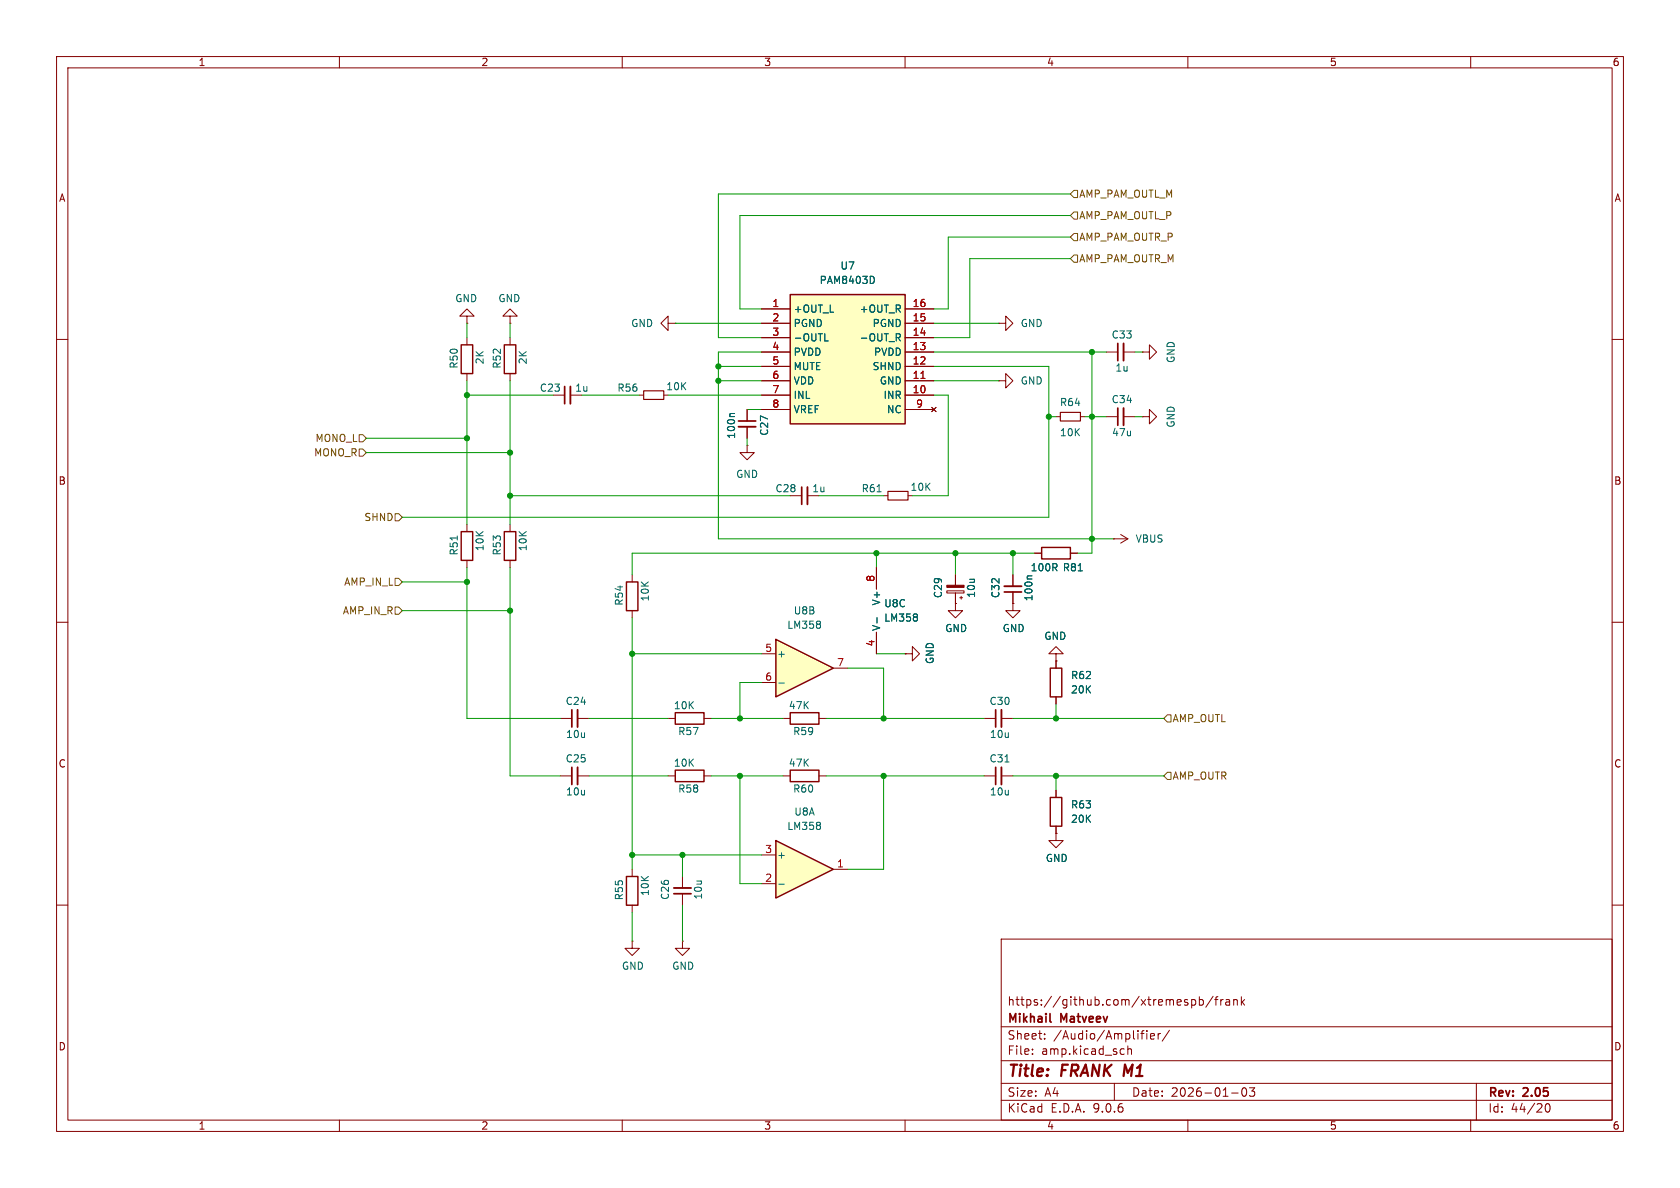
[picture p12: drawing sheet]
<svg xmlns="http://www.w3.org/2000/svg" width="297mm" height="210mm" viewBox="0 0 297 210" stroke-linecap="round" stroke-linejoin="round" font-family="sans-serif">
<g fill="none" stroke="#840000" stroke-width=".18">
<path d="M10 10h277v190h-277zM12 12h273v186h-273zM60 10v2M110 10v2M160 10v2M210 10v2M260 10v2M176.5 57.2h1.3v-1.3l1.3 1.3-1.3 1.2v-1.2M176.5 57.2h.1M10 60h2M132.1 72.4v2M132.1 75.4v2.1"/>
<path d="M176.5 67.3h1.3v-1.3l1.3 1.3-1.3 1.3v-1.3M176.5 67.3h.1M186.7 73.7h.8M191 73.7h.8M285 60h2M10 110h2M285 110h2M10 160h2M120.6 166.4v1.2h1.3l-1.3 1.3-1.2-1.3h1.2M120.6 166.4h.1M177 166h108v32h-108zM210.7 176.8l.4-.1 .3 .3v.4l-.2 .2h-.5"/>
<path d="M212 176.8l.5-.1 .2 .3v.4l-.1 .2h-.6M212 176.2v1.5M214.5 176.1l-1.3 2M214.7 176.7h.6M215.3 176.2l-.3 .2v1.3M215.8 176.7v1M216.2 176.7l-.2 .1-.2 .2M216.7 176.8h.6l.1 .9M217.4 177.1h-.5a.29 .29 0 0 0-.2 .3 .29 .29 0 0 0 .2 .3l.5-.1M218.1 176.8l.2-.1 .4 .1v.9M218.1 176.7v1M219.5 176.2v1.5"/>
<path d="M219.6 177.1l.4 .6M220 176.7l-.5 .6M285 160h2M60 198v2M110 198v2M160 198v2M177 194.5h108M177 191.5h108M177 187.5h108M177 181.5h108M182.5 186.3v.1M182.5 185.5v.1"/>
<path d="M184.7 183.6v.1M184.7 182.8v.1M197 191.5v3M198.6 185.4l.1 .1M198.7 186.3l-.1 .1M199.4 184.9v1.5M199.4 185.5l.2-.1 .4 .1v.9M201.7 182.7h.5M202.1 182.2h.1M202.7 182.2v.1M202.7 182.7v1M203.4 183.2l.7-.1-.1-.3-.4-.1-.2 .2 .1 .7h.5"/>
<path d="M204.7 182.7v1M205.2 182.7l-.3 .1-.2 .2M206.7 182.1l-1.2 2M210 198v2M217.7 193.2h1.2M219.7 192.4l.2-.1a.81 .81 0 0 1 .6 .6 .81 .81 0 0 1-.3 .8l-.2 .1a.81 .81 0 0 1-.3-1.4zM220.9 192.3h.9l-.5 .6 .4 .1v.7l-.2 .1h-.4l-.2-.1M260 198v2M261 191.5v6.5M273.3 195.2l.2-.1a.81 .81 0 0 1 .6 .6 .81 .81 0 0 1-.3 .8l-.1 .1a.81 .81 0 0 1-.4-1.4z"/>
</g>
<path d="M130.6 74.4h3M185.6 180.5l.2 .2" fill="none" stroke="#840000" stroke-width=".3"/>
<path d="M130.6 75.4h3" fill="none" stroke="#840000" stroke-width=".33"/>
<path d="M129.9 73.1h-.7l-.2 .2" fill="none" stroke="#006464" stroke-width=".18"/>
<path d="M187.5 72.9h3.5v1.5h-3.5z" fill="none" stroke="#840000" stroke-width=".2"/>
<path d="M139.7 52.1h20.3v22.8h-20.3z" fill="#ffffc2"/>
<path d="M139.7 52.1h20.3v22.8h-20.3zM89.2 61h2v5h-2zM184.1 96.8h5.1v2h-5.1zM185.7 118.1h2v5.1h-2zM110.7 154.9h2.1v5.1h-2.1zM185.7 141h2v5.1h-2z" fill="none" stroke="#840000" stroke-width=".25"/>
<g fill="none" stroke="#840000" stroke-width=".18">
<path d="M90.2 55.9h1.2l-1.2-1.3-1.3 1.3h1.3v1.3M90.2 57.2h.1M90.2 59.7v1.3M134.6 54.6h5.1M134.6 57.2h5.1M134.6 59.7h5.1M160 54.6h5.1M160 57.2h5.1M160 59.7h5.1M90.2 66v1.3M97.8 69.9h2M100.8 69.9h2.1"/>
<path d="M134.6 62.2h5.1M134.6 64.8h5.1M134.6 67.3h5.1M134.6 69.9h5.1M134.6 72.4h5.1M160 62.2h5.1M160 64.8h5.1M160 67.3h5.1M160 69.9h5.1M160 72.4h5.1M164.7 72l.8 .8M165.5 72l-.8 .8"/>
<path d="M195.6 62.2h2M195.6 73.7h2M198.6 62.2h2.1M198.6 73.7h2.1M201.9 73.7h1.3v-1.3l1.3 1.3-1.3 1.2v-1.2M201.9 73.7h.1M201.9 62.2h1.3v-1.2l1.3 1.2-1.3 1.3v-1.3M201.9 62.2h.1M182.9 97.8h1.2M189.2 97.8h1.3M196.8 95.3h.1M196.8 95.3h2.6"/>
<path d="M198.1 94.5l1.3 .8M199.4 95.3l-1.3 .7M154.9 100.3v3.8M154.9 111.8v3.8M160 115.6h1.3v-1.3l1.3 1.3-1.3 1.2v-1.2M160 115.6h.1M167.4 104.4h3v.4h-3zM168.9 106.7v1.3h1.3l-1.3 1.2-1.3-1.2h1.3M168.9 106.7h.1M168.9 101.6v1.9M168.9 104.8v1.9M169.7 105.7h.5"/>
<path d="M169.9 105.4v.5M179.1 106.7v1.3h1.2l-1.2 1.2-1.3-1.2h1.3M179.1 106.7h.1M179.1 101.6v2M179.1 104.6v2.1M186.7 115.6h1.3l-1.3-1.3-1.3 1.3h1.3v1.2M186.7 116.8h.1M186.7 116.8v1.3M174 127h2M174 137.2h2M177 127h2.1M177 137.2h2.1"/>
<path d="M186.7 123.2v1.3M186.7 139.7v1.3M111.8 153.7v1.2M120.6 154.9v2.1M120.6 158v2M186.7 147.3v1.3h1.3l-1.3 1.3-1.3-1.3h1.3M186.7 147.3h.1M186.7 146.1v1.2M111.8 166.4v1.2h1.2l-1.2 1.3-1.3-1.3h1.3M111.8 166.4h.1M111.8 160v1.3"/>
</g>
<path d="M154.3 48.9l.3 .5-.3 .6M158.7 59.7l.5 .6M158.9 59l.3 .2-.1 .3-.2 .2M145.8 60.3h.6M155 109.2v.9M162.1 108.7v.3M162.1 109.2v.5M181.8 101.8l-.2 .2M190.6 100.9h.7M177.7 134.7h.7" fill="none" stroke="#006464" stroke-width=".18"/>
<path d="M162.8 66.9h.7" fill="none" stroke="#a90000" stroke-width=".18"/>
<path d="M167.4 103.5h3v.3h-3z" fill="#840000" stroke="#840000" stroke-width=".18"/>
<path d="M99.8 68.3v3.1M197.6 60.7v3.1M197.6 72.1v3.1M177.5 104.6h3.1M176 125.5v3M176 135.6v3.1M119.1 158h3.1" fill="none" stroke="#840000" stroke-width=".3"/>
<path d="M100.8 68.3v3.1M198.6 60.7v3.1M198.6 72.1v3.1M177.5 103.6h3.1M177 125.5v3M177 135.6v3.1M119.1 157h3.1" fill="none" stroke="#840000" stroke-width=".33"/>
<path d="M137.2 148.6l10.1 5.1-10.1 5.1z" fill="#ffffc2"/>
<path d="M139.7 136.1h5.1v2.1h-5.1zM137.2 148.6l10.1 5.1-10.1 5.1z" fill="none" stroke="#840000" stroke-width=".25"/>
<path d="M138.4 137.2h1.3M144.8 137.2h1.2M134.6 151.1h2.6M134.6 156.2h2.6M147.3 153.7h2.6" fill="none" stroke="#840000" stroke-width=".18"/>
<path d="M137.7 156.3h1M145 145.5v.3M145 146v.5" fill="none" stroke="#006464" stroke-width=".18"/>
<path d="M137.2 113l10.1 5.1-10.1 5.1z" fill="#ffffc2"/>
<path d="M81.5 61h2.1v5h-2.1zM81.5 94h2.1v5.1h-2.1zM89.2 94h2v5.1h-2zM110.7 102.9h2.1v5.1h-2.1zM137.2 113l10.1 5.1-10.1 5.1zM119.4 126h5.1v2h-5.1zM119.4 136.1h5.1v2.1h-5.1zM139.7 126h5.1v2h-5.1z" fill="none" stroke="#840000" stroke-width=".25"/>
<g fill="none" stroke="#840000" stroke-width=".18">
<path d="M82.5 55.9h1.3l-1.3-1.3-1.2 1.3h1.2v1.3M82.5 57.2h.1M82.5 59.7v1.3M118.1 57.2v-1.3l-1.3 1.3 1.3 1.2v-1.2h1.3M119.4 57.2h.1M134.6 54.6h5.1M134.6 57.2h5.1M134.6 59.7h5.1M160 54.6h5.1M160 57.2h5.1M160 59.7h5.1M82.5 66v1.3"/>
<path d="M113 69.9h.8M117.3 69.9h.8M132.1 78.7v1.3h1.2l-1.2 1.3-1.3-1.3h1.3M132.1 78.7h.1M132.1 72.4v2M132.1 75.4v2.1M134.6 69.9h5.1M134.6 62.2h5.1M134.6 64.8h5.1M134.6 67.3h5.1M134.6 72.4h5.1M160 69.9h5.1"/>
<path d="M160 62.2h5.1M160 64.8h5.1M160 67.3h5.1M160 72.4h5.1M164.7 72l.8 .8M165.5 72l-.8 .8M82.5 92.7v1.3M82.5 99.1v1.2M90.2 92.7v1.3M90.2 99.1v1.2M139.7 87.6h2M142.7 87.6h2.1"/>
<path d="M156.2 87.6h.8M160.5 87.6h.8M182.9 97.8h1.2M189.2 97.8h1.3M111.8 101.6v1.3M111.8 108v1.2M134.6 115.6h2.6M147.3 118.1h2.6M154.9 100.3v3.8M154.9 111.8v3.8M160 115.6h.1M168.9 106.7h.1"/>
<path d="M168.9 101.6v1.9M168.9 104.8v1.9M179.1 106.7h.1M179.1 101.6v2M179.1 104.6v2.1M186.7 116.8h.1M186.7 116.8v1.3M99.1 127h2M99.1 137.2h2M102.1 127h2M102.1 137.2h2M118.1 127h1.3"/>
<path d="M118.1 137.2h1.3M124.5 127h1.2M124.5 137.2h1.2M134.6 120.7h2.6M138.4 127h1.3M144.8 127h1.2M186.7 123.2v1.3M186.7 139.7v1.3M186.7 147.3h.1M186.7 146.1v1.2"/>
</g>
<g fill="none" stroke="#006464" stroke-width=".18">
<path d="M154.3 48.9l.3 .5-.3 .6M158.7 59.7l.5 .6M158.9 59l.3 .2-.1 .3-.2 .2M129.9 73.1h-.7l-.2 .2M145.8 60.3h.6M80.8 94.7v.8M155.1 86.9h.7M145 109.9v.3M145 110.5v.4M155 109.2v.9M162.1 108.7v.3M162.1 109.2v.5"/>
<path d="M181.8 101.8l-.2 .2M190.6 100.9h.7M137.7 120.7h1"/>
</g>
<path d="M141.7 86.1v3.1M101.1 125.5v3M101.1 135.6v3.1" fill="none" stroke="#840000" stroke-width=".3"/>
<path d="M142.7 86.1v3.1M102.1 125.5v3M102.1 135.6v3.1" fill="none" stroke="#840000" stroke-width=".33"/>
<path d="M113.8 69.1h3.5v1.5h-3.5zM157 86.9h3.5v1.5h-3.5z" fill="none" stroke="#840000" stroke-width=".2"/>
<path d="M189.2 38.1l.7-.6h.6v1.2h-.6zM189.9 33.7h.6v1.2h-.6l-.7-.6zM189.2 41.9l.7-.6h.6v1.2h-.6zM189.2 45.7l.7-.6h.6v1.3h-.6zM63.5 79.4h.6l.7 .6-.7 .6h-.6zM63.5 76.8h.6l.7 .7-.7 .6h-.6zM69.8 90.8h.7l.6 .6-.6 .7h-.7zM69.8 102.2h.7l.6 .7-.6 .6h-.7zM69.8 107.3h.7l.6 .7-.6 .6h-.7zM206.4 126.4h.6v1.2h-.6l-.7-.6zM206.4 136.5h.6v1.3h-.6l-.7-.6z" fill="none" stroke="#725600" stroke-width=".18"/>
<g fill="none" stroke="#009600" stroke-width=".18">
<path d="M189.2 34.3h-62.2v25.4h7.6M189.2 38.1h-58.4v16.5h3.8M82.5 57.2v2.5M90.2 57.2v2.5M119.4 57.2h15.2M165.1 57.2h11.4M189.2 41.9h-21.6v12.7h-2.5M189.2 45.7h-17.8v14h-6.3M64.8 77.5h17.7M82.5 67.3v25.4M82.5 69.9h15.3M90.2 67.3v25.4"/>
<path d="M102.9 69.9h10.1M118.1 69.9h16.5M127 67.3h7.6M127 64.8h7.6M132.1 77.5v1.2M132.1 72.4h2.5M134.6 62.2h-7.6v33.1h69.8M165.1 64.8h20.3v26.6h-114.3M165.1 67.3h11.4M165.1 69.9h2.5v17.7h-6.3M165.1 62.2h30.5M185.4 73.7h1.3"/>
<path d="M191.8 73.7h3.8M193 62.2v35.6h-2.5M200.7 73.7h1.2M200.7 62.2h1.2M64.8 80h25.4M90.2 87.6h49.5M144.8 87.6h11.4M154.9 97.8v2.5M168.9 97.8v3.8M179.1 97.8v3.8M182.9 97.8h-71.1v3.8M71.1 108h19.1"/>
<path d="M71.1 102.9h11.4M82.5 100.3v26.7h16.6M90.2 100.3v36.9h8.9M111.8 109.2v44.5M111.8 115.6h22.8M149.9 118.1h6.3v8.9M154.9 115.6h5.1M104.1 137.2h14M104.1 127h14M125.7 137.2h12.7M125.7 127h12.7M130.8 137.2v19h3.8"/>
<path d="M134.6 120.7h-3.8v6.3M146 137.2h28M146 127h28M156.2 137.2v16.5h-6.3M179.1 137.2h26.6M179.1 127h26.6M186.7 124.5v2.5M186.7 137.2v2.5M111.8 151.1h22.8M120.6 151.1v3.8M111.8 161.3v5.1M120.6 160v6.4"/>
</g>
<path d="M162.8 66.9h.7" fill="none" stroke="#a90000" stroke-width=".18"/>
<g fill="#009600" stroke="#009600" stroke-width=".18">
<circle cx="185.4" cy="73.7" r=".46"/>
<circle cx="193" cy="95.3" r=".46"/>
<circle cx="193" cy="73.7" r=".46"/>
<circle cx="130.8" cy="137.2" r=".46"/>
<circle cx="111.8" cy="151.1" r=".46"/>
<circle cx="120.6" cy="151.1" r=".46"/>
<circle cx="111.8" cy="115.6" r=".46"/>
<circle cx="130.8" cy="127" r=".46"/>
<circle cx="90.2" cy="108" r=".46"/>
<circle cx="82.5" cy="102.9" r=".46"/>
<circle cx="90.2" cy="80" r=".46"/>
<circle cx="82.5" cy="69.9" r=".46"/>
<circle cx="90.2" cy="87.6" r=".46"/>
<circle cx="82.5" cy="77.5" r=".46"/>
<circle cx="156.2" cy="137.2" r=".46"/>
<circle cx="154.9" cy="97.8" r=".46"/>
<circle cx="179.1" cy="97.8" r=".46"/>
<circle cx="156.2" cy="127" r=".46"/>
<circle cx="186.7" cy="127" r=".46"/>
<circle cx="186.7" cy="137.2" r=".46"/>
<circle cx="168.9" cy="97.8" r=".46"/>
<circle cx="127" cy="64.8" r=".46"/>
<circle cx="127" cy="67.3" r=".46"/>
<circle cx="193" cy="62.2" r=".46"/>
</g>
<g font-size="2.8" fill="#840000">
<text x="178" y="190.9">Title:</text>
<text x="187.7" y="190.9">FRANK M1</text>
</g>
<g font-size="2.1" fill="#840000">
<text x="178" y="178">https://github.com/xtremespb/frank</text>
<text x="178" y="184">Sheet:</text>
<text x="178" y="181.2">Mikhail</text>
<text x="186.2" y="184">/Audio/Amplifier/</text>
<text x="187.6" y="181.2">Matveev</text>
<text x="178" y="186.7">File:</text>
<text x="184.1" y="186.7">amp.kicad_sch</text>
<text x="178" y="196.9">KiCad</text>
<text x="178" y="194.1">Size:</text>
<text x="184.7" y="194.1">A4</text>
<text x="185.7" y="196.9">E.D.A.</text>
<text x="193.3" y="196.9">9.0.6</text>
<text x="200" y="194.1">Date:</text>
<text x="207" y="194.1">2026-01-03</text>
<text x="263" y="194.3">Rev:</text>
<text x="263" y="196.9">Id:</text>
<text x="267.1" y="196.9">44/20</text>
<text x="269.4" y="194.3">2.05</text>
</g>
<g font-size="1.8" fill="#840000">
<text x="35" y="11.9">1</text>
<text x="85" y="11.9">2</text>
<text x="135" y="11.9">3</text>
<text x="185" y="11.9">4</text>
<text x="235" y="11.9">5</text>
<text x="285" y="11.9">6</text>
<text x="10.3" y="35.9">A</text>
<text x="285.3" y="35.9">A</text>
<text x="10.3" y="85.9">B</text>
<text x="285.3" y="85.9">B</text>
<text x="10.3" y="135.9">C</text>
<text x="285.3" y="135.9">C</text>
<text x="10.3" y="185.9">D</text>
<text x="285.3" y="185.9">D</text>
<text x="35" y="199.9">1</text>
<text x="85" y="199.9">2</text>
<text x="135" y="199.9">3</text>
<text x="185" y="199.9">4</text>
<text x="235" y="199.9">5</text>
<text x="285" y="199.9">6</text>
</g>
<g font-size="1.8" fill="#725600">
<text x="190.7" y="35.2">AMP_PAM_OUTL_M</text>
<text x="190.7" y="39">AMP_PAM_OUTL_P</text>
<text x="190.7" y="42.8">AMP_PAM_OUTR_P</text>
<text x="190.7" y="46.6">AMP_PAM_OUTR_M</text>
<text x="55.4" y="80.9">MONO_R</text>
<text x="55.7" y="78.3">MONO_L</text>
<text x="64.3" y="92.3">SHND</text>
<text x="60.7" y="103.7">AMP_IN_L</text>
<text x="60.5" y="108.8">AMP_IN_R</text>
<text x="207.2" y="127.9">AMP_OUTL</text>
<text x="207.2" y="138">AMP_OUTR</text>
</g>
<g font-size="1.8" fill="#006464">
<text x="148.5" y="47.9">U7</text>
<text x="80.4" y="53.6">GND</text>
<text x="88" y="53.6">GND</text>
<text x="144.8" y="50.4">PAM8403D</text>
<text x="111.5" y="58">GND</text>
<text x="140.2" y="55.5">+OUT_L</text>
<text x="140.2" y="58">PGND</text>
<text x="151.9" y="55.5">+OUT_R</text>
<text x="154.2" y="58">PGND</text>
<text x="180.3" y="58">GND</text>
<text x="81.1" y="65.3" transform="rotate(-90 81.1 65.3)">R50</text>
<text x="85.7" y="64.5" transform="rotate(-90 85.7 64.5)">2K</text>
<text x="88.7" y="65.3" transform="rotate(-90 88.7 65.3)">R52</text>
<text x="93.3" y="64.5" transform="rotate(-90 93.3 64.5)">2K</text>
<text x="140.2" y="60.6">-OUTL</text>
<text x="140.2" y="63.1">PVDD</text>
<text x="140.2" y="65.6">MUTE</text>
<text x="151.9" y="60.6">-OUT_R</text>
<text x="154.2" y="65.6">SHND</text>
<text x="154.4" y="63.1">PVDD</text>
<text x="196.4" y="60">C33</text>
<text x="197.1" y="65.9">1u</text>
<text x="207.9" y="64.3" transform="rotate(-90 207.9 64.3)">GND</text>
<text x="95.3" y="69.4">C23</text>
<text x="101.6" y="69.4">1u</text>
<text x="109.1" y="69.4">R56</text>
<text x="117.7" y="69.2">10K</text>
<text x="140.2" y="68.2">VDD</text>
<text x="140.2" y="70.7">INL</text>
<text x="155.4" y="68.2">GND</text>
<text x="156.1" y="70.7">INR</text>
<text x="180.3" y="68.2">GND</text>
<text x="187.3" y="72">R64</text>
<text x="196.4" y="71.5">C34</text>
<text x="130.1" y="77.7" transform="rotate(-90 130.1 77.7)">100n</text>
<text x="136" y="77.1" transform="rotate(-90 136 77.1)">C27</text>
<text x="140.2" y="73.3">VREF</text>
<text x="156.7" y="73.3">NC</text>
<text x="187.3" y="77.3">10K</text>
<text x="196.5" y="77.3">47u</text>
<text x="207.9" y="75.7" transform="rotate(-90 207.9 75.7)">GND</text>
<text x="130" y="84.7">GND</text>
<text x="137" y="87.2">C28</text>
<text x="143.5" y="87.2">1u</text>
<text x="152.2" y="87.2">R61</text>
<text x="160.9" y="87">10K</text>
<text x="81.1" y="98.3" transform="rotate(-90 81.1 98.3)">R51</text>
<text x="85.7" y="97.5" transform="rotate(-90 85.7 97.5)">10K</text>
<text x="88.7" y="98.3" transform="rotate(-90 88.7 98.3)">R53</text>
<text x="93.3" y="97.5" transform="rotate(-90 93.3 97.5)">10K</text>
<text x="182.1" y="101.2">100R</text>
<text x="187.8" y="101.2">R81</text>
<text x="200.7" y="96.1">VBUS</text>
<text x="110.3" y="107.2" transform="rotate(-90 110.3 107.2)">R54</text>
<text x="114.9" y="106.4" transform="rotate(-90 114.9 106.4)">10K</text>
<text x="155.8" y="107.1" transform="rotate(-90 155.8 107.1)">V+</text>
<text x="156.2" y="107.5">U8C</text>
<text x="166.7" y="105.8" transform="rotate(-90 166.7 105.8)">C29</text>
<text x="172.6" y="105.8" transform="rotate(-90 172.6 105.8)">10u</text>
<text x="176.9" y="105.8" transform="rotate(-90 176.9 105.8)">C32</text>
<text x="182.7" y="106.4" transform="rotate(-90 182.7 106.4)">100n</text>
<text x="139.1" y="111.4">LM358</text>
<text x="140.2" y="108.8">U8B</text>
<text x="155.8" y="111.6" transform="rotate(-90 155.8 111.6)">V-</text>
<text x="156.2" y="110.1">LM358</text>
<text x="167" y="111.9">GND</text>
<text x="177.2" y="111.9">GND</text>
<text x="184.5" y="113.3">GND</text>
<text x="137.3" y="116.4">+</text>
<text x="165.3" y="117.5" transform="rotate(-90 165.3 117.5)">GND</text>
<text x="99.9" y="124.8">C24</text>
<text x="119" y="125.6">10K</text>
<text x="139.4" y="125.6">47K</text>
<text x="174.8" y="124.8">C30</text>
<text x="189.2" y="120.2">R62</text>
<text x="189.2" y="122.8">20K</text>
<text x="100" y="130.7">10u</text>
<text x="119.8" y="130.1">R57</text>
<text x="140.1" y="130.1">R59</text>
<text x="174.9" y="130.7">10u</text>
<text x="99.9" y="135">C25</text>
<text x="119" y="135.7">10K</text>
<text x="139.4" y="135.7">47K</text>
<text x="174.8" y="135">C31</text>
<text x="100" y="140.8">10u</text>
<text x="119.8" y="140.3">R58</text>
<text x="140.1" y="140.3">R60</text>
<text x="174.9" y="140.8">10u</text>
<text x="189.2" y="143.1">R63</text>
<text x="139.1" y="146.9">LM358</text>
<text x="140.3" y="144.4">U8A</text>
<text x="189.2" y="145.6">20K</text>
<text x="137.3" y="152">+</text>
<text x="184.8" y="152.6">GND</text>
<text x="110.3" y="159.2" transform="rotate(-90 110.3 159.2)">R55</text>
<text x="114.9" y="158.5" transform="rotate(-90 114.9 158.5)">10K</text>
<text x="118.5" y="159.2" transform="rotate(-90 118.5 159.2)">C26</text>
<text x="124.3" y="159.1" transform="rotate(-90 124.3 159.1)">10u</text>
<text x="109.9" y="171.6">GND</text>
<text x="118.7" y="171.6">GND</text>
</g>
<g font-size="1.8" fill="#a90000">
<text x="136.5" y="54.4">1</text>
<text x="136.5" y="56.9">2</text>
<text x="136.5" y="59.4">3</text>
<text x="161.2" y="54.4">16</text>
<text x="161.2" y="56.9">15</text>
<text x="161.2" y="59.4">14</text>
<text x="136.5" y="62">4</text>
<text x="136.5" y="64.5">5</text>
<text x="161.2" y="62">13</text>
<text x="161.2" y="64.5">12</text>
<text x="136.5" y="67.1">6</text>
<text x="136.5" y="69.6">7</text>
<text x="161.2" y="67.1">11</text>
<text x="161.2" y="69.6">10</text>
<text x="136.5" y="72.1">8</text>
<text x="161.9" y="72.1">9</text>
<text x="154.7" y="102.9" transform="rotate(-90 154.7 102.9)">8</text>
<text x="135.2" y="115.3">5</text>
<text x="147.9" y="117.9">7</text>
<text x="154.7" y="114.4" transform="rotate(-90 154.7 114.4)">4</text>
<text x="135.2" y="120.4">6</text>
<text x="135.2" y="150.9">3</text>
<text x="135.2" y="156">2</text>
<text x="147.9" y="153.4">1</text>
</g>
</svg>
